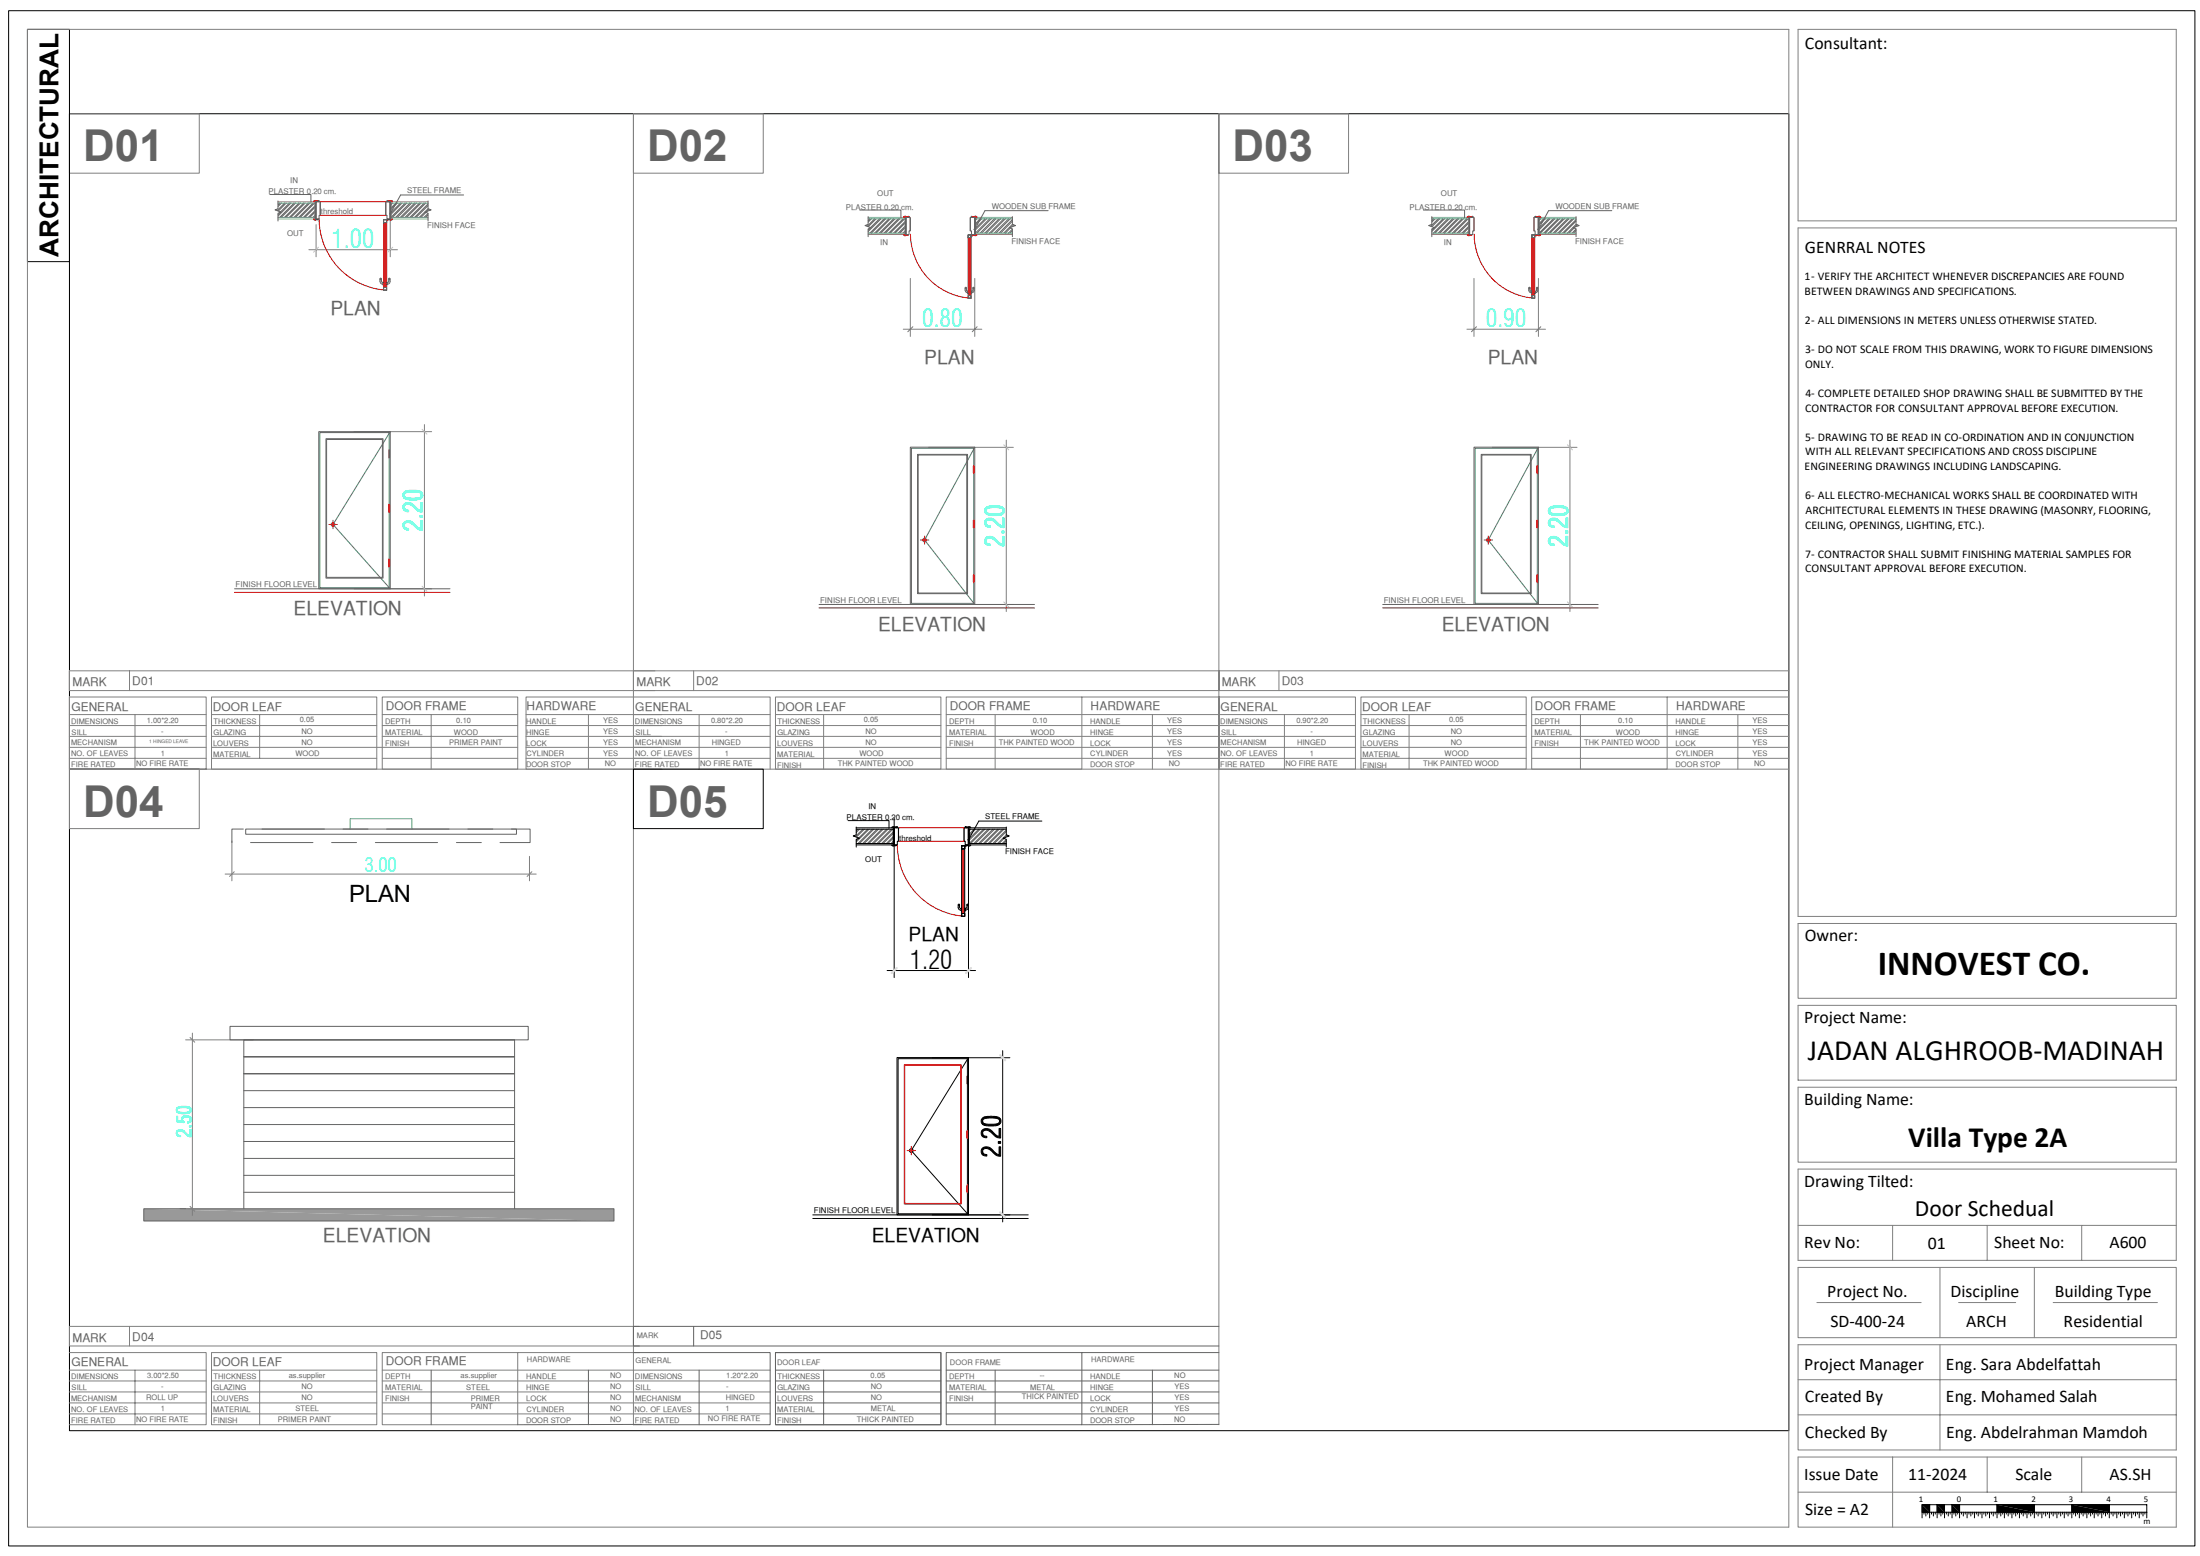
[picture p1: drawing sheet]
<svg xmlns="http://www.w3.org/2000/svg" width="594mm" height="420mm" viewBox="0 0 594 420" stroke-linecap="round" stroke-linejoin="round" font-family="sans-serif">
<g fill="none" stroke="#636363" stroke-width=".27">
<path d="M72.9 52.5h11v2.1M75.1 54.2v2.2l-.8 .3 1.6 .5-.8 .3v2.2M75.6 54.8l-.5 .5M75.6 57.4l-.5 .5M76 54.8l-.9 .9M76.8 54.8l-2 2.1M77.3 54.8l-2.2 2.2M78.1 54.8l-2.4 2.4M78.5 54.8l-3.4 3.5M79.4 54.8l-3.9 3.9M79.8 54.8l-3.9 3.9M80.7 54.8l-3.9 3.9"/>
<path d="M81.1 54.8l-3.9 3.9M82 54.8l-3.9 3.9M82.4 54.8l-3.9 3.9M83.2 54.8l-3.8 3.9M83.7 54.8l-3.9 3.9M84.5 54.8l-3.9 3.9M84.9 54.8l-3.8 3.9M85.1 54.5v4.6h.2v-4.6h1.1v3.6h-.3v1h-.8v-4.6zM85.1 55.5l-3.2 3.2M85.1 56.8l-1.9 1.9M85.1 58.1l-.6 .6M85.1 55.9l-2.8 2.8"/>
<path d="M85.1 57.2l-1.4 1.5M85.1 58.5l-.2 .2M85.9 54.3h.3M86.1 54.1v.4M103.5 59.3h.9v.8h-.9h.9v-.8h-.9v.8zM103.6 59.3h.8v.8h-.8zM104.2 54.5h1.1v4.6v-4.6h.2v4.6h-1v-1h-.3zM104.4 54.3h.3M104.6 54.1v.4M105.5 54.8v.1M106 54.8l-.5 .5M106.8 54.8l-1.3 1.3"/>
<path d="M107.3 54.8l-1.8 1.8M108.1 54.8l-2.6 2.6M108.5 54.8l-3 3.1M109.4 54.8l-3.9 3.9M109.8 54.8l-3.8 3.9M110.7 54.8l-3.9 3.9M111.1 54.8l-3.8 3.9M111.9 54.8l-3.8 3.9M112.4 54.8l-3.9 3.9M113.2 54.8l-3.9 3.9M113.7 54.8l-3.9 3.9M114.5 54.8l-3.8 3.9"/>
<path d="M114.9 54.8l-3.8 3.9M115 57.4l-1.3 1.3M115.6 54.2v2.2l.8 .3-1.7 .5 .9 .3v2.2M115.6 55l-3.7 3.7M115.6 56.4l-2.4 2.3M115.6 57.6l-1.1 1.1M115.6 55.5l-3.2 3.2M115.6 58l-.7 .7M115.9 56.5l-.6 .6M125.2 52.6h-17l-2.6 4.7-.4 .5M232.2 56.7h11v2.1M234.4 58.5v2l-.8 .4 1.6 .6-.8 .3v2.1"/>
<path d="M234.9 59.1l-.5 .4M235.3 59.1l-.9 .9M236.1 59.1l-2 2M236.6 59.1l-2.2 2.1M237.4 59.1l-2.3 2.3M237.9 59.1l-3.5 3.4M238.7 59.1l-3.8 3.8M239.1 59.1l-3.8 3.8M240 59.1l-3.9 3.8M240.4 59.1l-3.8 3.8M241.3 59.1l-3.9 3.8M241.7 59.1l-3.9 3.8"/>
<path d="M242.5 59.1l-3.8 3.8M243 59.1l-3.9 3.8M243.8 59.1l-3.9 3.8M244.3 59.1l-3.9 3.8M244.4 58.7h.2v4.6v-4.6h1.1v3.6h-.3v1h-1zM244.4 59.7l-3.1 3.2M245.2 58.5h.4M245.4 58.3v.4M262 58.7h1.1v4.6h.3v-4.6h-.3v4.6h-.8v-1h-.3zM262.2 58.5h.4M262.4 58.3v.4M263.4 59v.1"/>
<path d="M263.8 59.1l-.4 .4M264.6 59.1l-1.2 1.3M265 59.1l-1.6 1.7M265.9 59.1l-2.5 2.5M266.4 59.1l-3 3M267.2 59.1l-3.8 3.8M267.6 59.1l-3.8 3.8M268.5 59.1l-3.9 3.8M268.9 59.1l-3.9 3.8M269.7 59.1l-3.8 3.8M270.2 59.1l-3.9 3.8M271 59.1l-3.8 3.8"/>
<path d="M271.4 59.1l-3.8 3.8M272.3 59.1l-3.9 3.8M272.8 59.1l-3.9 3.8M273.3 58.5v2l.9 .4-1.7 .6 .8 .3v2.1M273.3 59.3l-3.6 3.6M273.3 59.7l-3.1 3.2M283 56.9h-17.1l-2.5 4.6-.5 .4M384.3 56.7h11.1v2.1M386.6 58.5v2l-.9 .4 1.7 .6-.8 .3v2.1M387.1 59.1l-.5 .4M387.5 59.1l-.9 .9M388.3 59.1l-2 2"/>
<path d="M388.7 59.1l-2.1 2.1M389.6 59.1l-2.3 2.3M390 59.1l-3.4 3.4M390.9 59.1l-3.9 3.8M391.3 59.1l-3.9 3.8M392.2 59.1l-3.9 3.8M392.6 59.1l-3.9 3.8M393.4 59.1l-3.8 3.8M393.9 59.1l-3.9 3.8M394.7 59.1l-3.8 3.8M395.1 59.1l-3.8 3.8M396 59.1l-3.9 3.8"/>
<path d="M396.4 59.1l-3.8 3.8M396.6 58.7h.2v4.6v-4.6h1.1v3.6h-.3v1h-1zM396.6 59.7l-3.2 3.2M397.4 58.5h.4M397.6 58.3v.4M414.2 58.7h1.1v4.6v-4.6h.2v4.6h-1v-1h-.3zM414.4 58.5h.3M414.6 58.3v.4M415.5 59v.1M416 59.1l-.5 .4M416.8 59.1l-1.3 1.2M417.2 59.1l-1.7 1.7"/>
<path d="M418.1 59.1l-2.6 2.5M418.5 59.1l-3 3M419.4 59.1l-3.9 3.8M419.8 59.1l-3.9 3.8M420.7 59.1l-3.9 3.8M421.1 59.1l-3.9 3.8M421.9 59.1l-3.8 3.8M422.4 59.1l-3.9 3.8M423.2 59.1l-3.8 3.8M423.6 59.1l-3.8 3.8M424.5 59.1l-3.9 3.8M424.9 59.1l-3.9 3.8"/>
<path d="M425.5 58.5v2l.9 .4-1.7 .6 .8 .3v2.1M425.5 59.3l-3.6 3.6M425.5 59.7l-3.2 3.2M435.2 56.9h-17.1l-2.5 4.6-.5 .4M103 75.2h-.3l-.1 .8 .2 .5 .6 .2M103 75.2v.9l.4 .2M103.4 76.7h.1M103.4 76.3h.1M103.4 76.9h.1M103.5 76.1l-.1 .7M103.5 77.5h.9v.9h-.9zM103.5 76.1v.8"/>
<path d="M103.6 77.6h.8v.7h-.8zM104.5 76.8l-.1-.7 .1 .8M104.5 76.3l.4-.2v-.9l.3-.1v1.2l-.7 .4M234.9 61.6l-.5 .5M244.4 61l-1.9 1.9M244.4 62.3l-.6 .6M244.4 60.2l-2.7 2.7M244.4 61.4l-1.4 1.5M244.4 62.7l-.2 .2M260.6 77.7v.7M260.6 77.7l.3-.1 .1 1 .3 .1M260.6 78.4l.1 .3 .6 .3"/>
<path d="M261.3 79h.1M261.3 78.7h.1M261.4 78.5v.7M261.4 63.4h.8v.7h-.8h.8v-.7h-.8v.7zM261.4 79.8h.8v.7h-.8zM261.5 63.4h.7v.7h-.7zM261.5 79.8h.7v.7h-.7zM262.2 78.5v.7M262.3 78.5v.7M262.3 78.7l.3-.1 .1-.9 .2-.1v1.1l-.6 .3M272.8 61.6l-1.4 1.3M273.3 60.5l-2.3 2.4"/>
<path d="M273.3 61.9l-1 1M273.3 62.3l-.6 .6M273.7 60.7l-.6 .6M387.1 61.6l-.5 .5M396.6 61l-1.9 1.9M396.6 62.3l-.6 .6M396.6 60.2l-2.8 2.7M396.6 61.4l-1.5 1.5M396.6 62.7l-.2 .2M413.5 78.6l.1 .6zM413.5 78.7l-.3-.1-.1-.9-.2-.1v1.1l.6 .3M413.6 63.4h.8v.7h-.8v-.7h.8v.7h-.8z"/>
<path d="M413.6 79.8h.8v.7h-.8zM413.6 63.4h.8v.7h-.8zM414.4 78.5v.7M414.5 79h.1M414.5 78.7h.1M414.5 78.7l.3-.1 .2-1.1 .2 .2-.1 1-.6 .3M425 61.6l-1.4 1.3M425.5 60.5l-2.3 2.4M425.5 61.8l-1 1.1M425.5 62.2l-.6 .7M425.9 60.7l-.7 .6M86.1 116.5h19.3v42.4h-19.3z"/>
<path d="M88 118.4h15.4v37.7h-15.4zM88.2 118.6h15.1v37.2h-15.1zM245.8 120.7h17.4v42.5h-17.4zM247.7 122.7h13.5v37.5h-13.5zM247.9 122.8h13.1v37.3h-13.1zM398 120.7h17.4v42.5h-17.4zM399.9 122.7h13.5v37.5h-13.5zM400.1 122.8h13.1v37.3h-13.1zM63.3 158.9h58.2M221.1 163.2h58.2M373.3 163.2h58.2M116.4 369.8v14.8"/>
<path d="M158.9 369.8v14.8"/>
<circle cx="86.1" cy="54.3" r=".1"/>
<circle cx="104.6" cy="54.3" r=".09"/>
<circle cx="245.4" cy="58.5" r=".11"/>
<circle cx="262.4" cy="58.5" r=".1"/>
<circle cx="397.6" cy="58.5" r=".11"/>
<circle cx="414.6" cy="58.5" r=".1"/>
<circle cx="102.8" cy="75.4" r=".16"/>
<circle cx="105.1" cy="75.4" r=".16"/>
<circle cx="260.8" cy="77.8" r=".16"/>
<circle cx="262.9" cy="77.8" r=".16"/>
<circle cx="413" cy="77.8" r=".16"/>
<circle cx="415.1" cy="77.8" r=".16"/>
<circle cx="89.9" cy="141.6" r=".5"/>
<circle cx="401.8" cy="145.7" r=".5"/>
</g>
<g fill="none" stroke="#808080" stroke-width=".27">
<path d="M18.8 30.7h35v16h-35zM171 30.7h35.1v16h-35.1v-16v353.9M329.1 30.7v16h35v-16h-35v353.9M105.4 59.4v9.9M83.4 67.4h23.9M85.3 60.6v8.7M245.8 75.2v15.6M263.2 75.2v15.6M398 75.2v15.6M415.4 75.2v15.6M243.9 88.9h21.2M396.1 88.9h21.2"/>
<path d="M95.6 116.5h20.9M114.6 114.6v46.3M271.7 118.8v46.3M423.9 118.8v46.3M250.7 120.7h22.9M402.9 120.7h22.9M95.6 158.9h20.9M250.7 163.2h22.9M402.9 163.2h22.9M18.8 186.4v-5.3v5.3v-5.3v5.3h158M18.8 192.9h36.9M18.8 198.8h36.9"/>
<path d="M18.8 195.8h36.9M18.8 181.1h158M35 181.1v5.3M36.4 192.9v14.7M57.1 188.1h44.6v19.5h-44.6zM57.1 192.9h44.6M57.1 198.8h44.6M57.1 195.8h44.6M70.1 192.9v11.8M103.2 188.1h36.6v19.5h-36.6zM103.2 192.9h36.6M103.2 198.8h36.6"/>
<path d="M103.2 195.8h36.6M116.4 192.9v14.7M142 192.9h65.9M142 198.8h65.9M142 195.8h65.9M158.9 192.9v14.7M187.3 181.1v5.3M188.8 192.9v14.7M209.4 188.1h44.6v19.5h-44.6zM209.4 192.9h44.6M209.4 198.8h44.6M209.4 195.8h44.6"/>
<path d="M222.4 192.9v14.7M255.5 192.9h110.5M255.5 198.8h110.5M255.5 195.8h110.5M268.7 192.9v14.7M292.1 188.1v19.5h-36.6v-19.5h73.6v19.5v-19.5v19.5v-19.5v19.5v-19.5v19.5h36.9v-19.5h-36.9M311.1 192.9v14.7M329.1 186.4v-5.3h-158.1v5.3h158.1v-5.3v5.3v-5.3v5.3v-5.3v5.3h153.9M329.1 181.1h153.9M345.3 181.1v5.3M346.8 192.9v14.7M367.5 188.1h44.6v19.5h-44.6z"/>
<path d="M367.5 192.9h44.6M367.5 198.8h44.6M367.5 195.8h44.6M380.4 192.9v14.7M413.6 192.9h69.4M413.6 198.8h69.4M413.6 195.8h69.4M426.7 192.9v14.7M450.1 188.1v19.5h-36.5v-19.5h69.4M469.2 192.9v14.7M18.8 207.6v16.1h35v-16.1h-35v-19.5v19.5v-19.5h36.9v19.5h-36.9h464.2M18.8 201.7h36.9"/>
<path d="M18.8 204.7h36.9M57.1 201.7h82.7M57.1 204.7h44.6M103.2 204.7h36.6M142 201.7h65.9M142 204.7h65.9M178.6 207.6h-36.6v-19.5h65.9v19.5M209.4 201.7h44.6M209.4 204.7h44.6M255.5 201.7h110.5M255.5 204.7h110.5M367.5 201.7h44.6"/>
<path d="M367.5 204.7h44.6M413.6 201.7h69.4M413.6 204.7h69.4M35 358v5.3M172.6 358h-153.8v5.3h153.8M18.8 365.1h36.9v19.5h-36.9M18.8 378.7h36.9M18.8 369.8h36.9M18.8 375.7h36.9M18.8 372.8h36.9M36.4 369.8v14.8M57.1 365.1h44.6v19.5h-44.6z"/>
<path d="M57.1 378.7h44.6M57.1 369.8h44.6M57.1 375.7h44.6M57.1 372.8h44.6M70.1 369.8v14.8M103.2 378.7h104.7M103.2 369.8h104.7M103.2 375.7h104.7M103.2 372.8h104.7M139.8 365.1v19.5h-36.6v-19.5h69.4M18.8 381.6h36.9M57.1 381.6h44.6"/>
<path d="M103.2 381.6h104.7"/>
</g>
<g fill="none" stroke="#f00" stroke-width=".27">
<path d="M86.1 59.1a19.3 19.3 0 0 0 18.3 19.2M104.1 54.5v3.6M104.9 54.5h-18.4v3.6h18M245.8 58.7v3.6M262 58.7v3.6M398 58.7v3.6M414.1 58.7v3.6M103.7 60.1v17.4M103.8 60.1v17.4M104.1 60.1v17.4M104.3 60.1v17.4M245.8 63.2a17.4 17.4 0 0 0 16.4 17.3"/>
<path d="M261.5 64.1v15.7M261.7 64.1v15.7M261.9 64.1v15.7M262.1 64.1v15.7M398 63.2a17.4 17.4 0 0 0 16.4 17.3M413.7 64.1v15.7M413.9 64.1v15.7M414.1 64.1v15.7M414.3 64.1v15.7M105 121.5h.2zM105 121.6h.2v1.9h-.2zM105 138.3h.2z"/>
<path d="M105 136.3h.2v1.8h-.2zM415 125.8h.2v1.8h-.2zM415 125.7h.2zM415 127.8h.2zM88.8 141.6h2.3M89.9 141.4l.1 .3zM89.9 140.4v2.3M105 151h.2v1.9h-.2zM105 153h.1M400.7 145.8h2.3M401.8 145.6l.1 .3zM401.8 144.7v2.2"/>
<path d="M415 155.2h.2v1.9h-.2zM415 140.5h.2v1.9h-.2zM415 157.2h.1M415 155.1h.1M415 142.5h.1M415 140.4h.1"/>
<circle cx="105.1" cy="136.2" r=".07"/>
<circle cx="105.1" cy="123.5" r=".07"/>
<circle cx="89.9" cy="141.6" r=".34"/>
<circle cx="105.1" cy="150.9" r=".07"/>
<circle cx="401.8" cy="145.8" r=".34"/>
</g>
<path d="M86.4 116.8h18.7v41.8h-18.7zM105.4 116.5l-15.5 25.1 15.5 17.3M246.1 121h16.8v41.9h-16.8zM263.2 120.7l-13.6 25.1 13.6 17.4M398.3 121h16.8v41.9h-16.8zM415.4 120.7l-13.6 25.1 13.6 17.4" fill="none" stroke="#3f7f6f" stroke-width=".27"/>
<g fill="none" stroke="#ffbf00" stroke-width=".27">
<circle cx="104.7" cy="59.3" r=".12"/>
<circle cx="262.4" cy="63.5" r=".12"/>
<circle cx="414.6" cy="63.5" r=".12"/>
</g>
<path d="M75.1 54.5h10M75.1 59.1h10.3M105.2 59.1h10.4M105.5 54.5h10.1M234.4 58.7h10M263.4 58.7h9.9M386.6 58.7h10M415.5 58.7h10M234.4 63.3h10.3M263.1 63.3h10.2M386.6 63.3h10.3M415.2 63.3h10.3" fill="none" stroke="#bfff00" stroke-width=".27"/>
<g fill="none" stroke="#a50000" stroke-width=".27">
<path d="M85.3 59.3h.1M85.4 59.3h.2M85.8 54.3l-.5-.1a.41 .41 0 0 0-.6 .3l1.2-.1M85.8 59.2l-.2 .1M85.8 54.2v.1M85.9 54.3v.1M85.9 59.2l-1.1-.1a.3 .3 0 0 0 .2 .4 .3 .3 0 0 0 .3-.2M103.5 59.3h.9v19.1h-.9zM104.4 59.3h.5M104.6 59v.5M104.8 54.3l-.1 .1M104.8 59.2l-.1-.1h1.3l-.4 .3-.3-.1"/>
<path d="M104.8 54.3h.1M104.9 59.2l.1 .1M105 54.2l.6-.1 .4 .4-1.3-.1M105 59.3h.2M105 54.3h-.1M105.2 59.3h.1M244.7 58.4h.3l.2 .3h-1.2a.46 .46 0 0 1 .7-.2M262.5 58.6l.6-.1a.41 .41 0 0 1 .7 .2l-1.2-.1M396.2 58.5l.4-.2 .6 .1 .2 .3h-1.2zM414.7 58.6l.6-.1a.41 .41 0 0 1 .7 .2zM415.2 58.5h.1M245.2 63.4l-.5 .1"/>
<path d="M245.2 63.3h-1.2a.46 .46 0 0 0 .7 .2M261.4 63.4h.8v17.1h-.8zM262.2 63.5h.5M262.5 63.3v.5M262.6 63.3h1.2a.54 .54 0 0 1-1 .1l-.1 .2-.2-.2M397.4 63.3h-1.2a.54 .54 0 0 0 .9 .1l.1 .2 .2-.2M413.6 63.4h.8v17.1h-.8zM414.4 63.5h.5M414.7 63.3v.5M414.7 63.4l.5 .1M414.7 63.3h1.3a.41 .41 0 0 1-.7 .2M415.2 63.5h.1"/>
<path d="M63.3 159.9h58.2M221.1 164.1h58.2M373.3 164.1h58.2"/>
</g>
<path d="M85.1 54.8v3.9M105.5 54.8v3.9M244.4 59.1v3.8M263.4 59.1v3.8M396.6 59.1v3.8M415.5 59.1v3.8" fill="none" stroke="#ff7f7f" stroke-width=".27"/>
<path d="M75.1 54.8h10v3.9h-10M115.6 54.8h-10.1v3.9h10.1M234.4 59.1h10v3.8h-10M273.3 59.1h-9.9v3.8h9.9M386.6 59.1h10v3.8h-10M425.5 59.1h-10v3.8h10" fill="none" stroke="#52a57c" stroke-width=".27"/>
<path d="M18.8 30.7h464.2v355.5h-464.2z" fill="none" stroke="#000" stroke-width=".27"/>
<g fill="#0ff" stroke="#0ff" stroke-width=".27">
<path d="M418.4 146l.3 .7 .9 .2v.3l-1.2-.3z" fill-rule="evenodd"/>
<path d="M418.5 145a2.36 2.36 0 0 1 3.1 1.1l.5 .5 .8 .3v-2.1h.4l-.1 2.5a4.4 4.4 0 0 1-2.8-1.7 1.14 1.14 0 0 0-2 .4v.9a1.29 1.29 0 0 1 .1-1.9z" fill-rule="evenodd"/>
<path d="M422.7 143.4h.6v.5h-.6z" fill-rule="evenodd"/>
<path d="M418.4 141.1l.3 .6 .9 .3v.3l-1.2-.3z" fill-rule="evenodd"/>
<path d="M418.4 140.3a2.19 2.19 0 0 1 3.2 .8l.6 .6 .7 .3v-2.2h.4l-.1 2.6a4.9 4.9 0 0 1-2.8-1.8 1.15 1.15 0 0 0-2 .5v.9l-.4-.7 .1-.6z" fill-rule="evenodd"/>
<path d="M418.4 137.8a1.59 1.59 0 0 0 1.9 .9h1a1.49 1.49 0 0 0 1.7-.9l.1-.8a1.32 1.32 0 0 1 0 1.6 1.32 1.32 0 0 1-1.5 .5h-2l-.8-.2-.4-.2z" fill-rule="evenodd"/>
<path d="M418.4 137l1.2-.4h2.5l1 .4-.1 .8a1.59 1.59 0 0 0-1.9-.8h-.6a1.93 1.93 0 0 0-2.1 .8v.9l-.4-.7z" fill-rule="evenodd"/>
<path d="M109.2 141.8l.2 .6 .9 .3v.4l-1.1-.4z" fill-rule="evenodd"/>
<path d="M109 141.1a2.17 2.17 0 0 1 3.2 .6l.8 .8 .6 .2v-2.1h.4v2.5a3.3 3.3 0 0 1-2.5-1.5 1.3 1.3 0 0 0-2.3 .2v.9l-.4-.7z" fill-rule="evenodd"/>
<path d="M113.4 139.2h.6v.4h-.6z" fill-rule="evenodd"/>
<path d="M109.2 136.9l.4 .7 .7 .1v.4l-1.1-.3z" fill-rule="evenodd"/>
<path d="M109.1 136a2.34 2.34 0 0 1 3.3 1.1l1.2 .6v-2.1h.4v2.6a3.5 3.5 0 0 1-2.7-1.6 1.23 1.23 0 0 0-2.1 .3v.9l-.4-.7z" fill-rule="evenodd"/>
<path d="M109.2 133.7a1.82 1.82 0 0 0 2.1 .8h.5a1.87 1.87 0 0 0 1.9-.8l.1-.9a1.27 1.27 0 0 1 .1 1.5 1.27 1.27 0 0 1-1.4 .6h-1.9l-1.1-.2-.4-.2z" fill-rule="evenodd"/>
<path d="M109.1 132.9l.2-.3 1.3-.3 2.4 .1 .8 .4-.1 .9a1.63 1.63 0 0 0-2-.9h-.4a1.72 1.72 0 0 0-2.1 .9l-.1 .8-.3-.6z" fill-rule="evenodd"/>
<path d="M266.2 146l.3 .7 .9 .2v.3l-1.2-.3z" fill-rule="evenodd"/>
<path d="M266.3 145a2.36 2.36 0 0 1 3.1 1.1l.5 .5 .8 .3v-2.1h.4l-.1 2.5a4.4 4.4 0 0 1-2.8-1.7 1.14 1.14 0 0 0-2 .4v.9a1.29 1.29 0 0 1 .1-1.9z" fill-rule="evenodd"/>
<path d="M270.5 143.4h.6v.5h-.6z" fill-rule="evenodd"/>
<path d="M266.2 141.1l.3 .6 .9 .3v.3l-1.2-.3z" fill-rule="evenodd"/>
<path d="M266.2 140.3a2.19 2.19 0 0 1 3.2 .8l.6 .6 .7 .3v-2.2h.4l-.1 2.6a4.9 4.9 0 0 1-2.8-1.8 1.15 1.15 0 0 0-2 .5v.9l-.3-.7v-.6z" fill-rule="evenodd"/>
<path d="M266.2 137.8a1.59 1.59 0 0 0 1.9 .9h1a1.49 1.49 0 0 0 1.7-.9l.1-.8a1.32 1.32 0 0 1 0 1.6 1.32 1.32 0 0 1-1.4 .5h-2.1l-.8-.2-.4-.2z" fill-rule="evenodd"/>
<path d="M266.1 137.1l.6-.4 .7-.1h2.6l.9 .4-.1 .8a1.59 1.59 0 0 0-1.9-.8h-.5a1.93 1.93 0 0 0-2.2 .8v.9l-.3-.7z" fill-rule="evenodd"/>
</g>
<path d="M398.7 88.2l-1.4 1.3M416 88.2l-1.3 1.3" fill="none" stroke="#767676" stroke-width=".27"/>
<path d="M86 66.7l-1.3 1.4M106 66.7l-1.3 1.4M114 115.9l1.3 1.3M423.2 120.1l1.4 1.3M114 158.3l1.3 1.3M423.2 162.5l1.4 1.3" fill="none" stroke="#c0c0c0" stroke-width=".27"/>
<g fill="#999">
<path d="M38.8 326.3l127 3.3h-127z"/>
<path d="M38.8 326.3h127v3.3z"/>
</g>
<g fill="none" stroke="#808080" stroke-width=".27">
<path d="M7.4 7.9h475.6v404.3h-475.6zM485.5 7.9h102.1v51.7h-102.1zM485.5 61.5h102.1zM485.5 61.5v185.9h102.1v-185.9M60.8 235.9h84M62.6 227v10.8M63.2 235.3l-1.2 1.3M143 231.2v6.6M143.6 235.3l-1.3 1.3M485.5 249.3h102.1v20.2h-102.1zM51.9 278.9v49.2M485.5 271.4h102.1v20.2h-102.1z"/>
<path d="M50.1 280.7h18.2M51.3 280l1.3 1.3M485.5 293.5h102.1v20.2h-102.1zM485.5 315.6h102.1v24.6h-102.1zM48.6 326.3h1.5M51.3 325.6l1.3 1.4M485.5 330.8h102.1M511 330.8v9.4M536.5 330.8v9.4M562.1 330.8v9.4M485.5 342.1h102.1v19h-102.1zM490.6 351.6h28.1"/>
<path d="M523.8 342.1v19M528.8 351.6h15.4M549.3 342.1v19M554.4 351.6h28.1M485.5 363h102.1v28.4h-102.1zM485.5 372.4h102.1M523.8 363v28.4M485.5 393.3h102.1v18.9h-102.1zM485.5 381.9h102.1M511 393.3v18.9M536.5 393.3v9.5M562.1 393.3v9.5"/>
<path d="M485.5 402.8h102.1"/>
</g>
<g fill="none" stroke="#636363" stroke-width=".27">
<path d="M65.7 223.8h-3.1v3.6M66.3 223.8h73.1v1.4h-73.1zM67.6 227.4h16.9M70.7 223.8h16.9M89.5 227.4h6.8M92.6 223.8h6.8M101.3 227.4h16.9M104.4 223.8h16.8M123.2 227.4h6.8M126.3 223.8h6.8M138.1 223.8h5v3.6h-8.1M231.6 223.8l-.4 .5"/>
<path d="M231.7 226.4l-.5 .4M232.1 223.8l-.9 .9M233 223.8l-2.1 2M233.4 223.8l-2.2 2.1M234.2 223.8l-2.3 2.4M234.7 223.8l-3.5 3.5M235.5 223.8l-3.9 3.9M235.9 223.8l-3.8 3.9M236.8 223.8l-3.9 3.9M237.2 223.8l-3.9 3.9M238 223.8l-3.8 3.9M238.5 223.8l-3.9 3.9"/>
<path d="M239.4 223.8l-3.9 3.9M239.8 223.8l-3.9 3.9M240.6 223.8l-3.8 3.9M241 223.8l-3.8 3.9M241.2 224.5l-3.2 3.2M241.2 225.8l-1.9 1.9M241.2 227l-.6 .7M241.2 224.9l-2.7 2.8M241.2 226.2l-1.5 1.5M241.2 227.5l-.2 .2M261.7 223.8v.1M262.1 223.8l-.4 .5"/>
<path d="M263 223.8l-1.3 1.3M263.4 223.8l-1.7 1.8M264.2 223.8l-2.5 2.6M264.7 223.8l-3 3M265.5 223.8l-3.8 3.9M265.9 223.8l-3.8 3.9M266.8 223.8l-3.9 3.9M267.2 223.8l-3.8 3.9M268.1 223.8l-3.9 3.9M268.5 223.8l-3.9 3.9M269.4 223.8l-3.9 3.9M269.8 223.8l-3.9 3.9"/>
<path d="M270.6 223.8l-3.8 3.9M271.1 223.8l-3.9 3.9M271.1 226.3l-1.4 1.4M271.7 224l-3.6 3.7M271.7 225.4l-2.4 2.3M271.7 226.6l-1.1 1.1M271.7 224.5l-3.2 3.2M271.7 227l-.7 .7M272 225.4l-.6 .6M62.1 277h80.5v3.7h-80.5zM65.8 285.3h73.1M65.8 289.8h73.1"/>
<path d="M65.8 280.7h73.1M65.8 294.4h73.1M65.8 299h73.1M65.8 303.5h73.1M65.8 308.1h73.1M65.8 312.7h73.1M65.8 317.3h73.1M38.8 326.3h127v3.3h-127zM65.8 326.3v-45.6h73.1v45.6M65.8 321.8h73.1M187.3 358v5.3M329.1 358h-158.1v5.3h158.1"/>
<path d="M171 365.1h36.9v19.5h-36.9M188.8 369.8v14.8M209.4 365.1h44.6v19.5h-44.6zM209.4 369.8h44.6M209.4 375.7h44.6M209.4 378.7h44.6M209.4 372.8h44.6M222.4 369.8v14.8M255.5 369.8h73.6M255.5 375.7h73.6M255.5 378.7h73.6M255.5 372.8h73.6"/>
<path d="M268.7 369.8v14.8M292.1 365.1v19.5h-36.6v-19.5h73.6M311.1 369.8v14.8M173.2 384.5l-33.4 .1M209.4 381.6h44.6M255.5 381.6h73.6M329.1 384.5l-37 .1"/>
<circle cx="249.6" cy="145.7" r=".5"/>
</g>
<g fill="#0ff" stroke="#0ff" stroke-width=".27">
<path d="M47.9 305.8l.2 .5 .7 .2v.3l-.9-.3z" fill-rule="evenodd"/>
<path d="M47.8 305.3a1.85 1.85 0 0 1 2.7 .8l.8 .4v-1.6h.3v1.9a4.4 4.4 0 0 1-2.4-1.4 .83 .83 0 0 0-1.3 .4v.7l-.3-.5z" fill-rule="evenodd"/>
<path d="M51.1 303.8h.5v.4h-.5z" fill-rule="evenodd"/>
<path d="M51.4 301.5a.95 .95 0 0 1 .2 1.1 .95 .95 0 0 1-1 .5v-.3l.5-.1 .3-.4z" fill-rule="evenodd"/>
<path d="M49.2 301.5l.7-.3h1l.5 .3v.7a1.15 1.15 0 0 0-1.1-.7 1.15 1.15 0 0 0-1 .6l-.1 .6-.2-.4z" fill-rule="evenodd"/>
<path d="M47.7 301.3h.3v1.2l1.2 .2 .1-.6 .4 .9-2-.2z" fill-rule="evenodd"/>
<path d="M47.9 299.6a1.45 1.45 0 0 0 1.8 .7h.2a1.27 1.27 0 0 0 1.5-.7v-.6a1.03 1.03 0 0 1 0 1.2 1.03 1.03 0 0 1-1.2 .4l-2-.1-.3-.3z" fill-rule="evenodd"/>
<path d="M47.8 299.1l.8-.4h2.1l.7 .3v.6a1.83 1.83 0 0 0-2-.6h-.2a1.35 1.35 0 0 0-1.3 .6v.6l-.3-.5z" fill-rule="evenodd"/>
</g>
<path d="M94.5 223.8v-2.8h16.7v2.8" fill="none" stroke="#52a57c" stroke-width=".27"/>
<g fill="none" stroke="#f00" stroke-width=".27">
<path d="M262.8 125.8h.2v1.8h-.2zM248.5 145.8h2.3M249.6 145.6l.1 .3zM249.6 144.7v2.2M262.8 155.2h.2v1.9h-.2zM262.8 140.5h.2v1.9h-.2zM262.8 157.2h.1M262.8 155.1h.1M262.8 142.5h.1M242.3 228.1a19.3 19.3 0 0 0 18.2 19.2M259.8 229.1v17.4M260 229.1v17.4"/>
<path d="M260.2 229.1v17.4M260.3 223.4v3.7M260.3 229.1v17.4M261 223.4h-18.4v3.7h18M244.1 287.4h15.4v37.6h-15.4zM244.3 287.6h15.1v37.2h-15.1zM261.1 290.6h.2v1.8h-.2zM261.1 290.5h.2zM261.1 292.5h.2zM244.9 310.6h2.3M246 310.4l.1 .3zM246 309.4v2.3"/>
<path d="M261.1 305.3h.2v1.8h-.2zM261.1 319.9h.1M261.1 307.3h.1M261.1 320h.2v1.8h-.2zM261.1 322h.1"/>
<circle cx="262.9" cy="125.7" r=".07"/>
<circle cx="262.9" cy="127.8" r=".07"/>
<circle cx="249.6" cy="145.8" r=".34"/>
<circle cx="262.9" cy="140.4" r=".07"/>
<circle cx="246" cy="310.6" r=".34"/>
<circle cx="261.2" cy="305.2" r=".07"/>
</g>
<path d="M246.5 88.2l-1.4 1.3M263.8 88.2l-1.3 1.3" fill="none" stroke="#767676" stroke-width=".27"/>
<path d="M271 120.1l1.4 1.3M271 162.5l1.4 1.3" fill="none" stroke="#c0c0c0" stroke-width=".27"/>
<g fill="none" stroke="#000" stroke-width=".27">
<path d="M2.3 2.9h590.3v414.4h-590.3zM7.4 7.9h11.4v62.7h-11.4zM171 207.6h35.1v16.1h-35.1zM229 221.5h11v2.1M231.2 223.8h10v3.9h-10M231.2 223.2v2.2l-.8 .2 1.6 .6-.8 .3v2.2M231.2 223.4h10M231.2 228.1h10.3M241.2 223.4v4.7h.2v-4.7h1.2v3.7h-.3v1h-.9v-4.7zM241.2 223.8v3.9M241.4 220.9v43M241.9 223.2h-.4a.41 .41 0 0 0-.7 .2h1.2"/>
<path d="M241.9 228.2h.1M242 228.1h-1.1a.3 .3 0 0 0 .2 .3 .3 .3 0 0 0 .4-.1l.4-.1M242.1 228.1l-.1 .1M242.2 223.1v.3M242.4 223.3l-.3 .1M259.6 228.3h.9v19.1h-.9zM259.6 228.3h.9v.8h-.9h.9v-.8h-.9v.8zM259.7 228.3h.8v.8h-.8zM260.3 223.4h1.2v4.7h.2v-4.7h-.2v4.7h-.9v-1h-.3zM260.5 223.3l.3 .1M260.5 228.3h.5M260.7 223.1v.3"/>
<path d="M260.7 228v.5M260.8 228.1l.1 .1M260.9 228.1h1.1a.3 .3 0 0 1-.2 .3 .3 .3 0 0 1-.4-.1l-.5-.1M260.9 223.2h.5a.41 .41 0 0 1 .7 .2h-1.2M260.9 228.2h.1M261.4 228.1h10.3M261.5 223.4v40.5M261.7 223.4h10M261.7 223.8v3.9M271.7 223.8h-10v3.9h10M271.7 223.2v2.2l.8 .2-1.7 .6 .9 .3v2.2M281.3 221.6h-17l-2.6 4.7-.4 .4"/>
<path d="M259.5 245.2l.1 .7zM259.5 245.3l-.4-.3v-.8l-.3-.1v1.2l.7 .4M259.6 246.5h.9v.9h-.9zM259.7 246.6h.8v.7h-.8zM260.5 245.1v.8M260.6 245.1v.8M260.6 245.7h.1M260.6 245.3h.1M261 244.9l-.4 .4M261.1 244.9l.1-.9 .2 .2-.1 1.1-.7 .4M239.5 262h23.9M242.2 285.5h19.3v42.4h-19.3z"/>
<path d="M242.5 285.8h18.7v41.8h-18.7zM251.7 285.5h21M261.5 285.5l-15.5 25.1 15.5 17.3M270.7 283.6v46.2M219.5 327.9h58.1M219.5 328.9h58.1M519 406.2h2v2h-2zM519 408.2v1.5M519.5 408.2v.5M520 408.2v1M520.5 408.2v.5M521 406.2v3.5"/>
<path d="M521.5 408.2v.5M522 408.2v1M522.5 408.2v.5M523 406.2h2v2h-2zM523 406.2v3.5M523.5 408.2v.5M524 408.2v1M524.6 408.2v.5M525 406.2v3.5M525.5 408.2v.5M526 408.2v1M526.5 408.2v.5"/>
<path d="M527 406.2h2.1v2h-2.1zM527 406.2v3.5M527.6 408.2v.5M528.1 408.2v1M528.6 408.2v.5M529.1 406.2v3.5M529.6 408.2v.5M530.1 408.2v1M530.6 408.2v.5M531.1 408.2v1.5M531.6 408.2v.5M532.1 408.2v1"/>
<path d="M532.6 408.2v.5M533.1 408.2v1.5M533.6 408.2v.5M534.1 408.2v1M534.6 408.2v.5M535.1 408.2v1.5M535.6 408.2v.5M536.2 408.2v1M536.7 408.2v.5M537.2 408.2v1.5M537.7 408.2v.5M538.2 408.2v1"/>
<path d="M538.7 408.2v.5M539.2 406.2h10.1v2h-10.1zM539.2 406.2v3.5M539.7 408.2v.5M540.2 408.2v1M540.7 408.2v.5M541.2 408.2v1.5M541.7 408.2v.5M542.2 408.2v1M542.7 408.2v.5M543.2 408.2v1.5M543.7 408.2v.5"/>
<path d="M544.2 408.2v1M544.7 408.2v.5M545.3 408.2v1.5M545.8 408.2v.5M546.3 408.2v1M546.8 408.2v.5M547.3 408.2v1.5M547.8 408.2v.5M548.3 408.2v1M548.8 408.2v.5M549.3 406.2v3.5M549.8 408.2v.5"/>
<path d="M550.3 408.2v1M550.8 408.2v.5M551.3 408.2v1.5M551.8 408.2v.5M552.3 408.2v1M552.8 408.2v.5M553.3 408.2v1.5M553.8 408.2v.5M554.4 408.2v1M554.9 408.2v.5M555.4 408.2v1.5M555.9 408.2v.5"/>
<path d="M556.4 408.2v1M556.9 408.2v.5M557.4 408.2v1.5M557.9 408.2v.5M558.4 408.2v1M558.9 408.2v.5M559.4 406.2h10.1v2h-10.1zM559.4 406.2v3.5M559.9 408.2v.5M560.4 408.2v1M560.9 408.2v.5M561.4 408.2v1.5"/>
<path d="M561.9 408.2v.5M562.4 408.2v1M562.9 408.2v.5M563.5 408.2v1.5M564 408.2v.5M564.5 408.2v1M565 408.2v.5M565.4 408.2v1.5M566 408.2v.5M566.5 408.2v1M567 408.2v.5M567.5 408.2v1.5"/>
<path d="M568 408.2v.5M568.5 408.2v1M569 408.2v.5M569.5 406.2v3.5M570 408.2v.5M570.5 408.2v1M571 408.2v.5M571.5 408.2v1.5M572.1 408.2v.5M572.6 408.2v1M573.1 408.2v.5M573.6 408.2v1.5"/>
<path d="M574 408.2v.5M574.5 408.2v1M575.1 408.2v.5M575.6 408.2v1.5M576.1 408.2v.5M576.6 408.2v1M577.1 408.2v.5M577.6 408.2v1.5M578.1 408.2v.5M578.6 408.2v1M579.1 408.2v.5M579.6 408.2h-60.6v-2h60.6v3.5"/>
<circle cx="242.2" cy="223.3" r=".09"/>
<circle cx="260.7" cy="223.3" r=".1"/>
<circle cx="260.7" cy="228.3" r=".12"/>
<circle cx="258.9" cy="244.3" r=".16"/>
<circle cx="261.3" cy="244.3" r=".16"/>
<circle cx="246.1" cy="310.5" r=".5"/>
</g>
<g fill="#000" stroke="#000" stroke-width=".27">
<path d="M265.2 309.9a2.23 2.23 0 0 1 3.2 1l1 .7h.3v-2h.5v2.5a3.5 3.5 0 0 1-2.7-1.6 1.23 1.23 0 0 0-2.2 .3v.9l-.4-.7z" fill-rule="evenodd"/>
<path d="M265.2 305a2.23 2.23 0 0 1 3.2 .9l.6 .6 .7 .2v-2.1h.5v2.6a3.3 3.3 0 0 1-2.6-1.5 1.34 1.34 0 0 0-2.3 0v1.1l-.4-.7z" fill-rule="evenodd"/>
<path d="M265.3 301.8l.5-.3 .8-.2 2.4 .1 .9 .4v.8a1.59 1.59 0 0 0-1.9-.8h-.6a1.83 1.83 0 0 0-2.1 .8v.9l-.4-.6 .1-.7z" fill-rule="evenodd"/>
<path d="M265.3 302.6a1.69 1.69 0 0 0 2.1 .9h.2a1.83 1.83 0 0 0 2.3-.9v-.8a1.34 1.34 0 0 1 0 1.6 1.34 1.34 0 0 1-1.5 .5l-2.7-.1-.4-.3z" fill-rule="evenodd"/>
<path d="M265.3 310.8l.5 .7 .6 .1v.4l-1.1-.2z" fill-rule="evenodd"/>
<path d="M265.3 305.9l.3 .6 .8 .2v.4l-1.1-.3z" fill-rule="evenodd"/>
<path d="M269.5 308.1h.7v.5h-.7z" fill-rule="evenodd"/>
</g>
<path d="M242.1 261.3l-1.4 1.3M262.2 261.3l-1.4 1.3M270 284.8l1.4 1.4M270 327.2l1.4 1.4" fill="none" stroke="#dbdbdb" stroke-width=".59"/>
<path d="M519 406.2l2 2h-2zM519 406.2h2v2zM523 406.2l2 2h-2zM523 406.2h2v2zM527.1 406.2l2 2h-2zM527.1 406.2h2v2zM539.2 406.2l10.1 2h-10.1zM539.2 406.2h10.1v2zM559.4 406.2l10.1 2h-10.1zM559.4 406.2h10.1v2z" fill="#000"/>
<g fill="#fff">
<path d="M514 303.4h54.3l-54.3 9.2z"/>
<path d="M514 312.6l54.3-9.2v9.2z"/>
</g>
<g font-size="11.9" fill="#636363">
<text x="22.4" y="43.5">D01</text>
<text x="174.7" y="43.5">D02</text>
<text x="332.7" y="43.5">D03</text>
<text x="22.4" y="220.4">D04</text>
<text x="174.7" y="220.4">D05</text>
</g>
<text font-size="9.6" x="507" y="263.1">INNOVEST CO.</text>
<g font-size="8">
<text x="488.1" y="286.1">JADAN ALGHROOB-MADINAH</text>
<text x="515.2" y="309.7">Villa Type 2A</text>
</g>
<text font-size="7.1" x="15.8" y="69.3" transform="rotate(-90 15.8 69.3)">ARCHITECTURAL</text>
<text font-size="7" fill="#0ff" x="89.5" y="66.9">1.00</text>
<text font-size="7" x="245.7" y="261.4">1.20</text>
<g font-size="6.7" fill="#0ff">
<text x="249" y="88.4">0.80</text>
<text x="401.2" y="88.4">0.90</text>
</g>
<text font-size="6.4" x="94.2" y="243.6">PLAN</text>
<text font-size="6.3" x="517" y="328.1">Door Schedual</text>
<text font-size="5.4" fill="#0ff" x="98.4" y="235.4">3.00</text>
<g font-size="5.2" fill="#636363">
<text x="89.2" y="85">PLAN</text>
<text x="249.6" y="98.3">PLAN</text>
<text x="401.7" y="98.3">PLAN</text>
<text x="79.3" y="166.1">ELEVATION</text>
<text x="237.1" y="170.3">ELEVATION</text>
<text x="389.3" y="170.3">ELEVATION</text>
<text x="87.2" y="335.1">ELEVATION</text>
</g>
<g font-size="5.2">
<text x="245.3" y="253.9">PLAN</text>
<text x="235.4" y="335.1">ELEVATION</text>
</g>
<g font-size="4.8">
<text x="487.3" y="13.3">Consultant:</text>
<text x="487.3" y="68.4">GENRRAL NOTES</text>
<text x="487.3" y="254">Owner:</text>
<text x="487.1" y="276.1">Project Name:</text>
<text x="487.1" y="298.3">Building Name:</text>
<text x="487.1" y="320.4">Drawing Tilted:</text>
<text x="487.1" y="336.9">Rev No:</text>
<text x="520.5" y="337">01</text>
<text x="538.4" y="336.9">Sheet No:</text>
<text x="569.6" y="336.9">A600</text>
<text x="493.4" y="350.1">Project No.</text>
<text x="526.6" y="350.1">Discipline</text>
<text x="554.8" y="350.1">Building Type</text>
<text x="494.2" y="358.3">SD-400-24</text>
<text x="530.9" y="358.3">ARCH</text>
<text x="557.2" y="358.3">Residential</text>
<text x="487.1" y="369.7">Project Manager</text>
<text x="525.4" y="369.7">Eng. Sara Abdelfattah</text>
<text x="487.3" y="378.6">Created By</text>
<text x="525.4" y="378.6">Eng. Mohamed Salah</text>
<text x="487.3" y="388">Checked By</text>
<text x="525.4" y="388.1">Eng. Abdelrahman Mamdoh</text>
<text x="487.1" y="399.4">Issue Date</text>
<text x="515.2" y="399.4">11-2024</text>
<text x="544.2" y="399.4">Scale</text>
<text x="569.6" y="399.4">AS.SH</text>
<text x="487.4" y="408.9">Size = A2</text>
</g>
<g font-size="3.2">
<text x="487.3" y="75.6">1- VERIFY THE ARCHITECT WHENEVER DISCREPANCIES ARE FOUND</text>
<text x="487.3" y="79.6">BETWEEN DRAWINGS AND SPECIFICATIONS.</text>
<text x="487.3" y="87.4">2- ALL DIMENSIONS IN METERS UNLESS OTHERWISE STATED.</text>
<text x="487.4" y="95.3">3- DO NOT SCALE FROM THIS DRAWING, WORK TO FIGURE DIMENSIONS</text>
<text x="487.4" y="99.3">ONLY.</text>
<text x="487.5" y="107.2">4- COMPLETE DETAILED SHOP DRAWING SHALL BE SUBMITTED BY THE</text>
<text x="487.4" y="111.1">CONTRACTOR FOR CONSULTANT APPROVAL BEFORE EXECUTION.</text>
<text x="487.4" y="119">5- DRAWING TO BE READ IN CO-ORDINATION AND IN CONJUNCTION</text>
<text x="487.4" y="122.9">WITH ALL RELEVANT SPECIFICATIONS AND CROSS DISCIPLINE</text>
<text x="487.3" y="126.9">ENGINEERING DRAWINGS INCLUDING LANDSCAPING.</text>
<text x="487.4" y="134.8">6- ALL ELECTRO-MECHANICAL WORKS SHALL BE COORDINATED WITH</text>
<text x="487.4" y="142.7">CEILING, OPENINGS, LIGHTING, ETC.).</text>
<text x="487.5" y="138.7">ARCHITECTURAL ELEMENTS IN THESE DRAWING (MASONRY, FLOORING,</text>
<text x="487.4" y="150.5">7- CONTRACTOR SHALL SUBMIT FINISHING MATERIAL SAMPLES FOR</text>
<text x="487.4" y="154.5">CONSULTANT APPROVAL BEFORE EXECUTION.</text>
</g>
<g font-size="3.2" fill="#636363">
<text x="19.6" y="185.2">MARK</text>
<text x="35.7" y="185">D01</text>
<text x="171.8" y="185.2">MARK</text>
<text x="188" y="185">D02</text>
<text x="329.9" y="185.2">MARK</text>
<text x="346.1" y="185">D03</text>
<text x="19.3" y="191.9">GENERAL</text>
<text x="57.4" y="191.9">DOOR LEAF</text>
<text x="104.1" y="191.6">DOOR FRAME</text>
<text x="142.2" y="191.6">HARDWARE</text>
<text x="171.5" y="191.9">GENERAL</text>
<text x="209.7" y="191.9">DOOR LEAF</text>
<text x="256.4" y="191.6">DOOR FRAME</text>
<text x="294.5" y="191.6">HARDWARE</text>
<text x="329.6" y="191.9">GENERAL</text>
<text x="367.8" y="191.9">DOOR LEAF</text>
<text x="414.4" y="191.6">DOOR FRAME</text>
<text x="452.5" y="191.6">HARDWARE</text>
<text x="19.6" y="362.1">MARK</text>
<text x="35.7" y="361.9">D04</text>
<text x="189" y="361.5">D05</text>
<text x="19.3" y="368.8">GENERAL</text>
<text x="57.4" y="368.8">DOOR LEAF</text>
<text x="104.1" y="368.6">DOOR FRAME</text>
</g>
<g font-size="2.4">
<text x="518.1" y="405.4">1</text>
<text x="528.3" y="405.4">0</text>
<text x="538.3" y="405.4">1</text>
<text x="548.5" y="405.4">2</text>
<text x="558.6" y="405.4">3</text>
<text x="568.7" y="405.4">4</text>
<text x="578.8" y="405.4">5</text>
<text x="578.7" y="411.3">m</text>
</g>
<g font-size="2.1" fill="#636363">
<text x="72.5" y="52.4">PLASTER 0.20 cm.</text>
<text x="78.4" y="49.5">IN</text>
<text x="109.9" y="52.2">STEEL FRAME</text>
<text x="236.9" y="53">OUT</text>
<text x="389" y="53">OUT</text>
<text x="86.7" y="57.9">threshold</text>
<text x="228.3" y="56.6">PLASTER 0.20 cm.</text>
<text x="267.8" y="56.4">WOODEN SUB FRAME</text>
<text x="380.5" y="56.6">PLASTER 0.20 cm.</text>
<text x="419.9" y="56.4">WOODEN SUB FRAME</text>
<text x="77.5" y="63.8">OUT</text>
<text x="115.3" y="61.6">FINISH FACE</text>
<text x="273.1" y="65.8">FINISH FACE</text>
<text x="425.3" y="65.8">FINISH FACE</text>
<text x="237.7" y="66.3">IN</text>
<text x="389.8" y="66.3">IN</text>
<text x="63.6" y="158.5">FINISH FLOOR LEVEL</text>
<text x="221.4" y="162.7">FINISH FLOOR LEVEL</text>
<text x="373.6" y="162.7">FINISH FLOOR LEVEL</text>
<text x="317" y="372">NO</text>
</g>
<g font-size="2.1">
<text x="228.6" y="221.4">PLASTER 0.20 cm.</text>
<text x="234.5" y="218.5">IN</text>
<text x="266" y="221.1">STEEL FRAME</text>
<text x="242.8" y="226.9">threshold</text>
<text x="233.6" y="232.8">OUT</text>
<text x="271.4" y="230.6">FINISH FACE</text>
<text x="219.8" y="327.5">FINISH FLOOR LEVEL</text>
</g>
<g font-size="2" fill="#636363">
<text x="19.2" y="195.4">DIMENSIONS</text>
<text x="39.6" y="195">1.00*2.20</text>
<text x="57.6" y="195.3">THICKNESS</text>
<text x="80.9" y="195">0.05</text>
<text x="104" y="195.3">DEPTH</text>
<text x="123.2" y="195.1">0.10</text>
<text x="142" y="195.3">HANDLE</text>
<text x="162.9" y="195.1">YES</text>
<text x="171.4" y="195.4">DIMENSIONS</text>
<text x="192" y="195">0.80*2.20</text>
<text x="209.9" y="195.3">THICKNESS</text>
<text x="233.2" y="195">0.05</text>
<text x="256.2" y="195.3">DEPTH</text>
<text x="278.8" y="195.1">0.10</text>
<text x="294.3" y="195.3">HANDLE</text>
<text x="315.1" y="195.1">YES</text>
<text x="329.5" y="195.4">DIMENSIONS</text>
<text x="350" y="195">0.90*2.20</text>
<text x="368" y="195.3">THICKNESS</text>
<text x="391.2" y="195">0.05</text>
<text x="414.3" y="195.3">DEPTH</text>
<text x="436.9" y="195.1">0.10</text>
<text x="452.4" y="195.3">HANDLE</text>
<text x="473.2" y="195.1">YES</text>
<text x="19.2" y="201.2">MECHANISM</text>
<text x="19.3" y="198.3">SILL</text>
<text x="43.4" y="203.9">1</text>
<text x="43.5" y="198">-</text>
<text x="57.5" y="201.3">LOUVERS</text>
<text x="57.6" y="198.3">GLAZING</text>
<text x="79.8" y="203.9">WOOD</text>
<text x="81.4" y="201">NO</text>
<text x="81.4" y="198">NO</text>
<text x="104" y="201.3">FINISH</text>
<text x="104" y="198.3">MATERIAL</text>
<text x="121.2" y="201.1">PRIMER PAINT</text>
<text x="122.6" y="198.3">WOOD</text>
<text x="142" y="198.3">HINGE</text>
<text x="142.1" y="201.3">LOCK</text>
<text x="162.9" y="201">YES</text>
<text x="162.9" y="198">YES</text>
<text x="162.9" y="203.9">YES</text>
<text x="171.5" y="201.2">MECHANISM</text>
<text x="171.6" y="198.3">SILL</text>
<text x="192.2" y="201">HINGED</text>
<text x="195.7" y="203.9">1</text>
<text x="195.8" y="198">-</text>
<text x="209.8" y="201.3">LOUVERS</text>
<text x="209.9" y="198.3">GLAZING</text>
<text x="232" y="203.9">WOOD</text>
<text x="233.7" y="198">NO</text>
<text x="233.7" y="201">NO</text>
<text x="256.2" y="201.3">FINISH</text>
<text x="256.3" y="198.3">MATERIAL</text>
<text x="269.7" y="201.1">THK PAINTED WOOD</text>
<text x="278.3" y="198.3">WOOD</text>
<text x="294.3" y="201.3">LOCK</text>
<text x="294.3" y="198.3">HINGE</text>
<text x="315.1" y="201">YES</text>
<text x="315.1" y="198">YES</text>
<text x="315.1" y="203.9">YES</text>
<text x="329.5" y="201.2">MECHANISM</text>
<text x="329.7" y="198.3">SILL</text>
<text x="350.2" y="201">HINGED</text>
<text x="353.7" y="203.9">1</text>
<text x="353.8" y="198">-</text>
<text x="367.9" y="201.3">LOUVERS</text>
<text x="368" y="198.3">GLAZING</text>
<text x="390.1" y="203.9">WOOD</text>
<text x="391.8" y="198">NO</text>
<text x="391.8" y="201">NO</text>
<text x="414.3" y="198.3">MATERIAL</text>
<text x="414.3" y="201.3">FINISH</text>
<text x="427.7" y="201.1">THK PAINTED WOOD</text>
<text x="436.3" y="198.3">WOOD</text>
<text x="452.4" y="201.3">LOCK</text>
<text x="452.4" y="198.3">HINGE</text>
<text x="473.2" y="201">YES</text>
<text x="473.2" y="198">YES</text>
<text x="473.2" y="203.9">YES</text>
<text x="19.2" y="204.1">NO. OF LEAVES</text>
<text x="19.2" y="207.1">FIRE RATED</text>
<text x="36.7" y="206.9">NO FIRE RATE</text>
<text x="57.6" y="204.3">MATERIAL</text>
<text x="142" y="207.1">DOOR STOP</text>
<text x="142.1" y="204.2">CYLINDER</text>
<text x="163.3" y="206.9">NO</text>
<text x="171.4" y="207.1">FIRE RATED</text>
<text x="171.5" y="204.1">NO. OF LEAVES</text>
<text x="189" y="206.9">NO FIRE RATE</text>
<text x="209.8" y="207.2">FINISH</text>
<text x="209.8" y="204.3">MATERIAL</text>
<text x="226.2" y="206.7">THK PAINTED WOOD</text>
<text x="294.3" y="207.1">DOOR STOP</text>
<text x="294.4" y="204.2">CYLINDER</text>
<text x="315.6" y="206.9">NO</text>
<text x="329.5" y="207.1">FIRE RATED</text>
<text x="329.5" y="204.1">NO. OF LEAVES</text>
<text x="347" y="206.9">NO FIRE RATE</text>
<text x="367.8" y="207.2">FINISH</text>
<text x="367.9" y="204.3">MATERIAL</text>
<text x="384.3" y="206.7">THK PAINTED WOOD</text>
<text x="452.4" y="207.1">DOOR STOP</text>
<text x="452.5" y="204.2">CYLINDER</text>
<text x="473.6" y="206.9">NO</text>
<text x="171.9" y="361.2">MARK</text>
<text x="39.7" y="372">3.00*2.50</text>
<text x="78" y="371.9">as.supplier</text>
<text x="124.4" y="371.9">as.supplier</text>
<text x="142.3" y="367.7">HARDWARE</text>
<text x="171.6" y="367.9">GENERAL</text>
<text x="196.1" y="372">1.20*2.20</text>
<text x="209.8" y="368.6">DOOR LEAF</text>
<text x="235.1" y="371.9">0.05</text>
<text x="256.5" y="368.5">DOOR FRAME</text>
<text x="294.6" y="367.7">HARDWARE</text>
<text x="19.2" y="372.3">DIMENSIONS</text>
<text x="19.3" y="375.3">SILL</text>
<text x="39.5" y="377.9">ROLL UP</text>
<text x="43.5" y="375">-</text>
<text x="57.6" y="375.3">GLAZING</text>
<text x="57.6" y="372.2">THICKNESS</text>
<text x="81.4" y="375">NO</text>
<text x="81.4" y="377.9">NO</text>
<text x="104" y="372.3">DEPTH</text>
<text x="104" y="375.3">MATERIAL</text>
<text x="125.9" y="375.3">STEEL</text>
<text x="142" y="375.3">HINGE</text>
<text x="142" y="372.3">HANDLE</text>
<text x="164.7" y="377.9">NO</text>
<text x="164.7" y="375">NO</text>
<text x="164.7" y="372">NO</text>
<text x="171.4" y="372.3">DIMENSIONS</text>
<text x="171.6" y="375.3">SILL</text>
<text x="196" y="377.9">HINGED</text>
<text x="196" y="375">-</text>
<text x="209.9" y="375.3">GLAZING</text>
<text x="209.9" y="372.2">THICKNESS</text>
<text x="235.1" y="375">NO</text>
<text x="235.1" y="377.9">NO</text>
<text x="256.2" y="372.3">DEPTH</text>
<text x="256.3" y="375.3">MATERIAL</text>
<text x="275.9" y="377.7">THICK PAINTED</text>
<text x="278.1" y="375.3">METAL</text>
<text x="280.7" y="372">--</text>
<text x="294.3" y="375.3">HINGE</text>
<text x="294.3" y="372.3">HANDLE</text>
<text x="317.1" y="377.9">YES</text>
<text x="317.1" y="375">YES</text>
<text x="19.2" y="381.1">NO. OF LEAVES</text>
<text x="19.2" y="378.1">MECHANISM</text>
<text x="36.7" y="383.8">NO FIRE RATE</text>
<text x="43.4" y="380.9">1</text>
<text x="57.5" y="378.3">LOUVERS</text>
<text x="57.6" y="381.2">MATERIAL</text>
<text x="75" y="383.9">PRIMER PAINT</text>
<text x="79.8" y="380.9">STEEL</text>
<text x="104" y="378.2">FINISH</text>
<text x="127.1" y="378">PRIMER</text>
<text x="127.1" y="380.4">PAINT</text>
<text x="142.1" y="378.2">LOCK</text>
<text x="142.1" y="381.1">CYLINDER</text>
<text x="164.7" y="383.8">NO</text>
<text x="164.7" y="380.9">NO</text>
<text x="171.3" y="381.2">NO. OF LEAVES</text>
<text x="171.5" y="378.1">MECHANISM</text>
<text x="191.1" y="383.5">NO FIRE RATE</text>
<text x="195.9" y="380.9">1</text>
<text x="209.8" y="378.3">LOUVERS</text>
<text x="209.8" y="381.2">MATERIAL</text>
<text x="231.4" y="383.7">THICK PAINTED</text>
<text x="235.1" y="380.9">METAL</text>
<text x="256.2" y="378.2">FINISH</text>
<text x="294.3" y="378.2">LOCK</text>
<text x="294.4" y="381.1">CYLINDER</text>
<text x="317" y="383.8">NO</text>
<text x="317.1" y="380.9">YES</text>
<text x="19.2" y="384">FIRE RATED</text>
<text x="57.5" y="384.1">FINISH</text>
<text x="142" y="384.1">DOOR STOP</text>
<text x="171.4" y="384">FIRE RATED</text>
<text x="209.8" y="384.1">FINISH</text>
<text x="294.3" y="384.1">DOOR STOP</text>
</g>
<text font-size="1.3" fill="#636363" x="40.2" y="200.5">1 HINGED LEAVE</text>
</svg>
